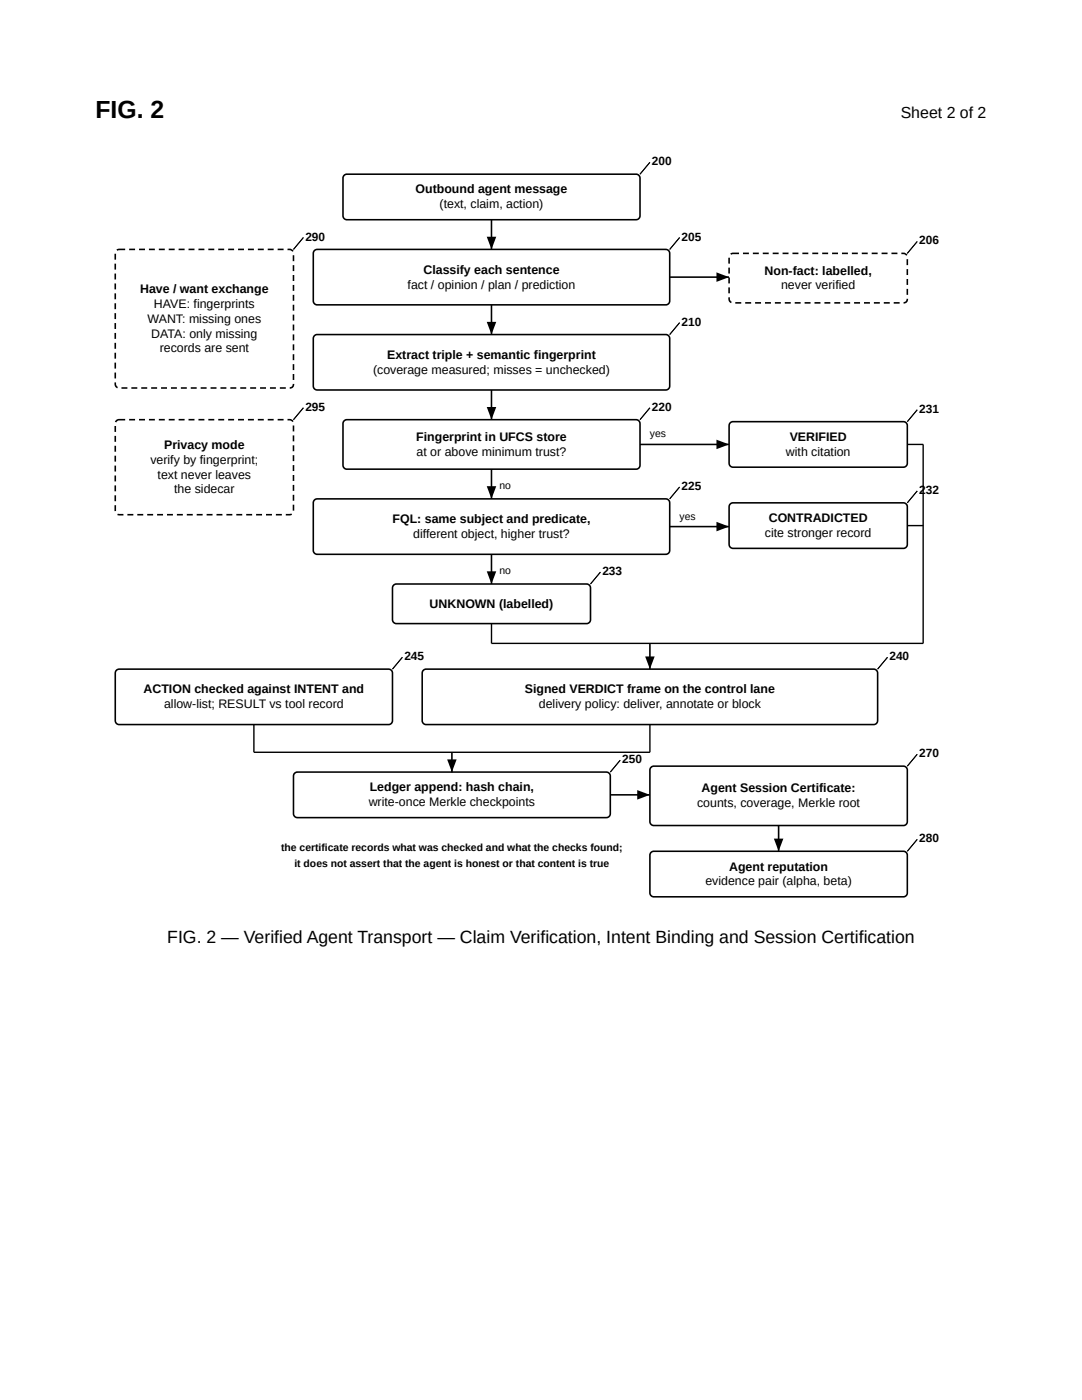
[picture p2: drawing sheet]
<svg xmlns="http://www.w3.org/2000/svg" width="216mm" height="279mm" viewBox="0 0 216 279" stroke-linecap="round" stroke-linejoin="round" font-family="sans-serif">
<path d="M68.7 35l.5-.2h57.7a.79 .79 0 0 1 .8 .8v7.5a.79 .79 0 0 1-.8 .8h-57.7a.79 .79 0 0 1-.8-.8v-7.5zM98.1 43.9v5.9" fill="none" stroke="#000" stroke-width=".32"/>
<path d="M129.7 32.4l-2 2.4zM97.1 47.2h1.9l-.9 2.6z" fill="#000"/>
<path d="M129.7 32.4l-2 2.4" fill="none" stroke="#000" stroke-width=".2"/>
<path d="M62.7 50l.6-.2h69.5a.79 .79 0 0 1 .8 .8v9.4a.79 .79 0 0 1-.8 .8h-69.5a.79 .79 0 0 1-.8-.8v-9.4z" fill="#fff"/>
<path d="M62.7 50l.6-.2h69.5a.79 .79 0 0 1 .8 .8v9.4a.79 .79 0 0 1-.8 .8h-69.5a.79 .79 0 0 1-.8-.8v-9.4zM133.6 55.3h11.9" fill="none" stroke="#000" stroke-width=".32"/>
<path d="M135.6 47.4l-2 2.4zM143 54.4l2.5 .9-2.5 1z" fill="#000"/>
<path d="M135.6 47.4l-2 2.4" fill="none" stroke="#000" stroke-width=".2"/>
<path d="M145.7 50.8l.6-.2h34a.79 .79 0 0 1 .7 .8v8.3a.79 .79 0 0 1-.7 .7h-34a.79 .79 0 0 1-.8-.7v-8.3z" fill="#fff"/>
<g fill="#000">
<path d="M183 48.2l-2 2.4zM97.1 64.2h1.9l-.9 2.6z"/>
<path d="M148.3 50.4h1.1v.3h-1.1zM150.2 50.4h1.2v.3h-1.2zM152.2 50.4h1.2v.3h-1.2zM154.2 50.4h1.2v.3h-1.2zM156.2 50.4h1.1v.3h-1.1zM158.1 50.4h1.2v.3h-1.2zM160.1 50.4h1.2v.3h-1.2zM162.1 50.4h1.2v.3h-1.2zM164.1 50.4h1.1v.3h-1.1zM166 50.4h1.2v.3h-1.2zM168 50.4h1.2v.3h-1.2zM170 50.4h1.2v.3h-1.2zM172 50.4h1.1v.3h-1.1zM173.9 50.4h1.2v.3h-1.2zM175.9 50.4h1.2v.3h-1.2zM177.9 50.4h1.2v.3h-1.2zM179.9 50.4l.8 .1 .4 .4-.3 .1a.82 .82 0 0 0-.9-.3zM180.9 51.7h.3v1.2h-.3zM180.9 53.7h.3v1.2h-.3zM180.9 55.7h.3v1.2h-.3zM180.9 57.7h.3v1.1h-.3zM180.9 59.6h.3a.87 .87 0 0 1-.9 1v-.3a.57 .57 0 0 0 .6-.7zM178.3 60.3h1.2v.3h-1.2zM176.4 60.3h1.1v.3h-1.1zM174.4 60.3h1.2v.3h-1.2zM172.4 60.3h1.2v.3h-1.2zM170.4 60.3h1.2v.3h-1.2zM168.5 60.3h1.1v.3h-1.1zM166.5 60.3h1.2v.3h-1.2zM164.5 60.3h1.2v.3h-1.2zM162.5 60.3h1.2v.3h-1.2zM160.5 60.3h1.2v.3h-1.2zM158.6 60.3h1.2v.3h-1.2zM156.6 60.3h1.2v.3h-1.2zM154.6 60.3h1.2v.3h-1.2zM152.6 60.3h1.2v.3h-1.2zM150.7 60.3h1.2v.3h-1.2zM148.7 60.3h1.2v.3h-1.2zM146.7 60.3h1.2v.3h-1.2zM145.3 59.3h.3a.75 .75 0 0 0 .4 .9l-.1 .3a.99 .99 0 0 1-.6-1.2zM145.3 57.4h.3v1.1h-.3zM145.3 55.4h.3v1.2h-.3zM145.3 53.4h.3v1.2h-.3zM145.3 51.4h.3v1.2h-.3zM145.7 50.6l.4-.2h1.4v.3l-1.6 .1z"/>
</g>
<path d="M183 48.2l-2 2.4" fill="none" stroke="#000" stroke-width=".2"/>
<path d="M98.1 60.8v6" fill="none" stroke="#000" stroke-width=".32"/>
<path d="M62.7 67l.6-.2h69.5a.79 .79 0 0 1 .8 .8v9.4a.79 .79 0 0 1-.8 .8h-69.5a.79 .79 0 0 1-.8-.8v-9.4z" fill="#fff"/>
<path d="M62.7 67l.6-.2h69.5a.79 .79 0 0 1 .8 .8v9.4a.79 .79 0 0 1-.8 .8h-69.5a.79 .79 0 0 1-.8-.8v-9.4zM98.1 77.8v6" fill="none" stroke="#000" stroke-width=".32"/>
<path d="M135.6 64.4l-2 2.4zM97.1 81.2h1.9l-.9 2.6z" fill="#000"/>
<path d="M135.6 64.4l-2 2.4" fill="none" stroke="#000" stroke-width=".2"/>
<path d="M68.7 84l.5-.2h57.7a.79 .79 0 0 1 .8 .7v8.3a.79 .79 0 0 1-.8 .8h-57.7a.79 .79 0 0 1-.8-.8v-8.3z" fill="#fff"/>
<path d="M68.7 84l.5-.2h57.7a.79 .79 0 0 1 .8 .7v8.3a.79 .79 0 0 1-.8 .8h-57.7a.79 .79 0 0 1-.8-.8v-8.3zM127.7 88.7h17.8" fill="none" stroke="#000" stroke-width=".32"/>
<path d="M129.7 81.4l-2 2.4zM143 87.7l2.5 1-2.5 .9z" fill="#000"/>
<path d="M129.7 81.4l-2 2.4" fill="none" stroke="#000" stroke-width=".2"/>
<path d="M145.7 84.4l.6-.2h34a.79 .79 0 0 1 .7 .7v7.5a.79 .79 0 0 1-.7 .8h-34a.79 .79 0 0 1-.8-.8v-7.5z" fill="#fff"/>
<path d="M98.1 93.6v6M145.7 84.4l.6-.2h34a.79 .79 0 0 1 .7 .7v7.5a.79 .79 0 0 1-.7 .8h-34a.79 .79 0 0 1-.8-.8v-7.5z" fill="none" stroke="#000" stroke-width=".32"/>
<path d="M97.1 97h1.9l-.9 2.6zM183 81.8l-2 2.4z" fill="#000"/>
<path d="M183 81.8l-2 2.4" fill="none" stroke="#000" stroke-width=".2"/>
<path d="M62.7 99.8l.6-.2h69.5a.79 .79 0 0 1 .8 .8v9.4a.79 .79 0 0 1-.8 .8h-69.5a.79 .79 0 0 1-.8-.8v-9.4z" fill="#fff"/>
<path d="M62.7 99.8l.6-.2h69.5a.79 .79 0 0 1 .8 .8v9.4a.79 .79 0 0 1-.8 .8h-69.5a.79 .79 0 0 1-.8-.8v-9.4zM133.6 105.1h11.9" fill="none" stroke="#000" stroke-width=".32"/>
<path d="M135.6 97.2l-2 2.4zM143 104.1l2.5 1-2.5 .9z" fill="#000"/>
<path d="M135.6 97.2l-2 2.4" fill="none" stroke="#000" stroke-width=".2"/>
<path d="M145.7 100.6l.6-.2h34a.79 .79 0 0 1 .7 .7v7.5a.79 .79 0 0 1-.7 .8h-34a.79 .79 0 0 1-.8-.8v-7.5z" fill="#fff"/>
<path d="M98.1 110.6v6M145.7 100.6l.6-.2h34a.79 .79 0 0 1 .7 .7v7.5a.79 .79 0 0 1-.7 .8h-34a.79 .79 0 0 1-.8-.8v-7.5z" fill="none" stroke="#000" stroke-width=".32"/>
<path d="M97.1 114h1.9l-.9 2.6zM183 98l-2 2.4z" fill="#000"/>
<path d="M183 98l-2 2.4" fill="none" stroke="#000" stroke-width=".2"/>
<path d="M78.5 116.8l.6-.2h37.9a.79 .79 0 0 1 .8 .7v6.4a.79 .79 0 0 1-.8 .8h-37.9a.79 .79 0 0 1-.8-.8v-6.4z" fill="#fff"/>
<path d="M78.5 116.8l.6-.2h37.9a.79 .79 0 0 1 .8 .7v6.4a.79 .79 0 0 1-.8 .8h-37.9a.79 .79 0 0 1-.8-.8v-6.4zM129.7 128.4v5.1" fill="none" stroke="#000" stroke-width=".32"/>
<path d="M119.8 114.2l-2 2.4zM128.7 131h1.9l-.9 2.5z" fill="#000"/>
<path d="M119.8 114.2l-2 2.4" fill="none" stroke="#000" stroke-width=".2"/>
<path d="M181 88.7h3.2v39.7h-86.1v-3.9M181 104.9h3.2" fill="none" stroke="#000" stroke-width=".28"/>
<path d="M84.5 133.8l.5-.3h89.3a.79 .79 0 0 1 .8 .8v9.5a.79 .79 0 0 1-.8 .8h-89.3a.79 .79 0 0 1-.8-.8v-9.5z" fill="#fff"/>
<path d="M84.5 133.8l.5-.3h89.3a.79 .79 0 0 1 .8 .8v9.5a.79 .79 0 0 1-.8 .8h-89.3a.79 .79 0 0 1-.8-.8v-9.5z" fill="none" stroke="#000" stroke-width=".32"/>
<path d="M177.1 131.2l-2 2.3z" fill="#000"/>
<path d="M177.1 131.2l-2 2.3" fill="none" stroke="#000" stroke-width=".2"/>
<path d="M23.2 133.8l.6-.3h53.7a.79 .79 0 0 1 .8 .8v9.5a.79 .79 0 0 1-.8 .8h-53.7a.79 .79 0 0 1-.8-.8v-9.5z" fill="#fff"/>
<path d="M23.2 133.8l.6-.3h53.7a.79 .79 0 0 1 .8 .8v9.5a.79 .79 0 0 1-.8 .8h-53.7a.79 .79 0 0 1-.8-.8v-9.5zM90.2 150.1v4" fill="none" stroke="#000" stroke-width=".32"/>
<path d="M80.3 131.2l-2 2.3zM89.2 151.6h1.9l-.9 2.5z" fill="#000"/>
<path d="M80.3 131.2l-2 2.3" fill="none" stroke="#000" stroke-width=".2"/>
<path d="M50.7 144.6v5.5h79v-5.5" fill="none" stroke="#000" stroke-width=".28"/>
<path d="M58.8 154.3l.6-.2h61.6a.79 .79 0 0 1 .8 .8v7.5a.79 .79 0 0 1-.8 .8h-61.6a.79 .79 0 0 1-.8-.8v-7.5z" fill="#fff"/>
<path d="M58.8 154.3l.6-.2h61.6a.79 .79 0 0 1 .8 .8v7.5a.79 .79 0 0 1-.8 .8h-61.6a.79 .79 0 0 1-.8-.8v-7.5zM121.8 158.6h7.9" fill="none" stroke="#000" stroke-width=".32"/>
<path d="M123.8 151.7l-2 2.4zM127.2 157.7l2.5 .9-2.5 1z" fill="#000"/>
<path d="M123.8 151.7l-2 2.4" fill="none" stroke="#000" stroke-width=".2"/>
<path d="M129.9 153.1l.6-.2h49.8a.79 .79 0 0 1 .7 .8v10.3a.79 .79 0 0 1-.7 .8h-49.8a.79 .79 0 0 1-.8-.8v-10.3z" fill="#fff"/>
<path d="M129.9 153.1l.6-.2h49.8a.79 .79 0 0 1 .7 .8v10.3a.79 .79 0 0 1-.7 .8h-49.8a.79 .79 0 0 1-.8-.8v-10.3zM155.4 164.8v5.1" fill="none" stroke="#000" stroke-width=".32"/>
<path d="M183 150.5l-2 2.4zM154.4 167.4h1.9l-.9 2.5z" fill="#000"/>
<path d="M183 150.5l-2 2.4" fill="none" stroke="#000" stroke-width=".2"/>
<path d="M129.9 170.1l.6-.2h49.8a.79 .79 0 0 1 .7 .8v7.5a.79 .79 0 0 1-.7 .8h-49.8a.79 .79 0 0 1-.8-.8v-7.5z" fill="#fff"/>
<path d="M129.9 170.1l.6-.2h49.8a.79 .79 0 0 1 .7 .8v7.5a.79 .79 0 0 1-.7 .8h-49.8a.79 .79 0 0 1-.8-.8v-7.5z" fill="none" stroke="#000" stroke-width=".32"/>
<path d="M183 167.5l-2 2.4z" fill="#000"/>
<path d="M183 167.5l-2 2.4" fill="none" stroke="#000" stroke-width=".2"/>
<path d="M23.2 50l.6-.2h34a.79 .79 0 0 1 .8 .8v26a.79 .79 0 0 1-.8 .8h-34a.79 .79 0 0 1-.8-.8v-26z" fill="#fff"/>
<g fill="#000">
<path d="M60.5 47.4l-1.9 2.4z"/>
<path d="M25.8 49.6h1.2v.3h-1.2zM27.7 49.6h1.2v.3h-1.2zM29.7 49.6h1.2v.3h-1.2zM31.7 49.6h1.2v.3h-1.2zM33.7 49.6h1.2v.3h-1.2zM35.6 49.6h1.2v.3h-1.2zM37.6 49.6h1.2v.3h-1.2zM39.6 49.6h1.2v.3h-1.2zM41.6 49.6h1.2v.3h-1.2zM43.5 49.6h1.2v.3h-1.2zM45.5 49.6h1.2v.3h-1.2zM47.5 49.6h1.2v.3h-1.2zM49.5 49.6h1.2v.3h-1.2zM51.4 49.6h1.2v.3h-1.2zM53.4 49.6h1.2v.3h-1.2zM55.4 49.6h1.2v.3h-1.2zM57.4 49.6l.8 .1 .4 .4-.3 .1a.82 .82 0 0 0-.9-.3zM58.4 50.9h.3v1.2h-.3zM58.4 52.9h.3v1.2h-.3zM58.4 54.9h.3v1.2h-.3zM58.4 56.9h.3v1.1h-.3zM58.4 58.8h.3v1.2h-.3zM58.4 60.8h.3v1.2h-.3zM58.4 62.8h.3v1.2h-.3zM58.4 64.8h.3v1.2h-.3zM58.4 66.7h.3v1.2h-.3zM58.4 68.7h.3v1.2h-.3zM58.4 70.7h.3v1.2h-.3zM58.4 72.7h.3v1.2h-.3zM58.4 74.6h.3v1.2h-.3zM58.4 76.6h.3a.87 .87 0 0 1-.9 1v-.3a.57 .57 0 0 0 .6-.7zM55.8 77.3h1.2v.3h-1.2zM53.9 77.3h1.2v.3h-1.2zM51.9 77.3h1.2v.3h-1.2zM49.9 77.3h1.2v.3h-1.2zM47.9 77.3h1.2v.3h-1.2zM46 77.3h1.2v.3h-1.2zM44 77.3h1.2v.3h-1.2zM42 77.3h1.2v.3h-1.2zM40 77.3h1.2v.3h-1.2zM38.1 77.3h1.1v.3h-1.1zM36.1 77.3h1.2v.3h-1.2zM34.1 77.3h1.2v.3h-1.2zM32.1 77.3h1.2v.3h-1.2zM30.2 77.3h1.1v.3h-1.1zM28.2 77.3h1.2v.3h-1.2zM26.2 77.3h1.2v.3h-1.2zM24.2 77.3h1.2v.3h-1.2zM22.8 76.3h.4a.75 .75 0 0 0 .3 .9l-.1 .3a.99 .99 0 0 1-.6-1.2zM22.8 74.3h.4v1.2h-.4zM22.8 72.4h.4v1.2h-.4zM22.8 70.4h.4v1.2h-.4zM22.8 68.4h.4v1.2h-.4zM22.8 66.4h.4v1.2h-.4zM22.8 64.5h.4v1.2h-.4zM22.8 62.5h.4v1.2h-.4zM22.8 60.5h.4v1.2h-.4zM22.8 58.5h.4v1.2h-.4zM22.8 56.6h.4v1.2h-.4zM22.8 54.6h.4v1.2h-.4zM22.8 52.6h.4v1.2h-.4zM22.8 50.6h.4v1.2h-.4zM23.2 49.8l.4-.2h1.4v.3l-1.6 .2z"/>
</g>
<path d="M60.5 47.4l-1.9 2.4" fill="none" stroke="#000" stroke-width=".2"/>
<path d="M23.2 84l.6-.2h34a.79 .79 0 0 1 .8 .7v17.4a.79 .79 0 0 1-.8 .8h-34a.79 .79 0 0 1-.8-.8v-17.4z" fill="#fff"/>
<g fill="#000">
<path d="M60.5 81.4l-1.9 2.4z"/>
<path d="M25.8 83.6h1.2v.3h-1.2zM27.7 83.6h1.2v.3h-1.2zM29.7 83.6h1.2v.3h-1.2zM31.7 83.6h1.2v.3h-1.2zM33.7 83.6h1.2v.3h-1.2zM35.6 83.6h1.2v.3h-1.2zM37.6 83.6h1.2v.3h-1.2zM39.6 83.6h1.2v.3h-1.2zM41.6 83.6h1.2v.3h-1.2zM43.5 83.6h1.2v.3h-1.2zM45.5 83.6h1.2v.3h-1.2zM47.5 83.6h1.2v.3h-1.2zM49.5 83.6h1.2v.3h-1.2zM51.4 83.6h1.2v.3h-1.2zM53.4 83.6h1.2v.3h-1.2zM55.4 83.6h1.2v.3h-1.2zM57.4 83.6l.8 .1 .4 .4-.3 .1a.82 .82 0 0 0-.9-.3zM58.4 84.9h.3v1.2h-.3zM58.4 86.9h.3v1.2h-.3zM58.4 88.9h.3v1.2h-.3zM58.4 90.8h.3v1.2h-.3zM58.4 92.8h.3v1.2h-.3zM58.4 94.8h.3v1.2h-.3zM58.4 96.8h.3v1.2h-.3zM58.4 98.7h.3v1.2h-.3zM58.4 100.7h.3v1.2h-.3zM57 102.6l1.1-.1 .2 .2-1.3 .2zM55.1 102.6h1.1v.3h-1.1zM53.1 102.6h1.2v.3h-1.2zM51.1 102.6h1.2v.3h-1.2zM49.1 102.6h1.2v.3h-1.2zM47.2 102.6h1.1v.3h-1.1zM45.2 102.6h1.2v.3h-1.2zM43.2 102.6h1.2v.3h-1.2zM41.2 102.6h1.2v.3h-1.2zM39.2 102.6h1.2v.3h-1.2zM37.3 102.6h1.2v.3h-1.2zM35.3 102.6h1.2v.3h-1.2zM33.3 102.6h1.2v.3h-1.2zM31.3 102.6h1.2v.3h-1.2zM29.4 102.6h1.2v.3h-1.2zM27.4 102.6h1.2v.3h-1.2zM25.4 102.6h1.2v.3h-1.2zM23.5 102.5l1.1 .1v.3l-1.2-.1zM22.8 100.8h.4v1.2h-.4zM22.8 98.8h.4v1.2h-.4zM22.8 96.9h.4v1.2h-.4zM22.8 94.9h.4v1.2h-.4zM22.8 92.9h.4v1.2h-.4zM22.8 90.9h.4v1.2h-.4zM22.8 89h.4v1.2h-.4zM22.8 87h.4v1.2h-.4zM22.8 85h.4v1.2h-.4zM23.1 83.9l.4-.3h1.5v.3l-1.5 .1-.3 .3-.3-.1z"/>
</g>
<path d="M60.5 81.4l-1.9 2.4" fill="none" stroke="#000" stroke-width=".2"/>
<text font-size="4.9" x="19" y="23.5">FIG. 2</text>
<text font-size="3.5" x="33.4" y="188.1">FIG. 2 — Verified Agent Transport — Claim Verification, Intent Binding and Session Certification</text>
<text font-size="3.2" x="179.7" y="23.5">Sheet 2 of 2</text>
<g font-size="2.5">
<text x="82.9" y="38.6">Outbound agent message</text>
<text x="87.7" y="41.6">(text, claim, action)</text>
<text x="28" y="58.5">Have / want exchange</text>
<text x="81.3" y="57.6">fact / opinion / plan / prediction</text>
<text x="84.5" y="54.6">Classify each sentence</text>
<text x="152.6" y="54.8">Non-fact: labelled,</text>
<text x="155.9" y="57.8">never verified</text>
<text x="29.4" y="64.4">WANT: missing ones</text>
<text x="30.7" y="61.4">HAVE: fingerprints</text>
<text x="30.2" y="67.4">DATA: only missing</text>
<text x="31.9" y="70.3">records are sent</text>
<text x="77.3" y="71.6">Extract triple + semantic fingerprint</text>
<text x="74.4" y="74.6">(coverage measured; misses = unchecked)</text>
<text x="32.8" y="89.6">Privacy mode</text>
<text x="83.1" y="88">Fingerprint in UFCS store</text>
<text x="157.6" y="88">VERIFIED</text>
<text x="30" y="92.5">verify by fingerprint;</text>
<text x="31.4" y="95.5">text never leaves</text>
<text x="83.1" y="91">at or above minimum trust?</text>
<text x="156.8" y="91">with citation</text>
<text x="34.7" y="98.5">the sidecar</text>
<text x="78.3" y="104.4">FQL: same subject and predicate,</text>
<text x="82.5" y="107.4">different object, higher trust?</text>
<text x="152.6" y="107.2">cite stronger record</text>
<text x="153.4" y="104.2">CONTRADICTED</text>
<text x="85.7" y="121.3">UNKNOWN (labelled)</text>
<text x="28.6" y="138.4">ACTION checked against INTENT and</text>
<text x="32.7" y="141.3">allow-list; RESULT vs tool record</text>
<text x="104.7" y="138.4">Signed VERDICT frame on the control lane</text>
<text x="107.5" y="141.3">delivery policy: deliver, annotate or block</text>
<text x="73.6" y="160.9">write-once Merkle checkpoints</text>
<text x="73.8" y="157.9">Ledger append: hash chain,</text>
<text x="139.1" y="161.1">counts, coverage, Merkle root</text>
<text x="140" y="158.1">Agent Session Certificate:</text>
<text x="145.5" y="173.7">Agent reputation</text>
<text x="140.8" y="176.7">evidence pair (alpha, beta)</text>
</g>
<g font-size="2.4">
<text x="130.1" y="33">200</text>
<text x="60.9" y="48">290</text>
<text x="136" y="48">205</text>
<text x="183.4" y="48.8">206</text>
<text x="136" y="65">210</text>
<text x="60.9" y="82">295</text>
<text x="130.1" y="82">220</text>
<text x="183.4" y="82.4">231</text>
<text x="136" y="97.8">225</text>
<text x="183.4" y="98.6">2</text>
<text x="184.7" y="98.6">32</text>
<text x="120.2" y="114.8">233</text>
<text x="80.7" y="131.8">245</text>
<text x="177.5" y="131.8">240</text>
<text x="124.1" y="152.3">250</text>
<text x="183.4" y="151.1">270</text>
<text x="183.4" y="168.1">280</text>
</g>
<g font-size="2.1">
<text x="129.7" y="87.3">yes</text>
<text x="99.6" y="97.6">no</text>
<text x="135.6" y="103.7">yes</text>
<text x="99.6" y="114.6">no</text>
<text x="56.1" y="169.9">the certificate records what was checked and what the checks found;</text>
<text x="58.7" y="173.1">it does not assert that the agent is honest or that content is true</text>
</g>
</svg>
